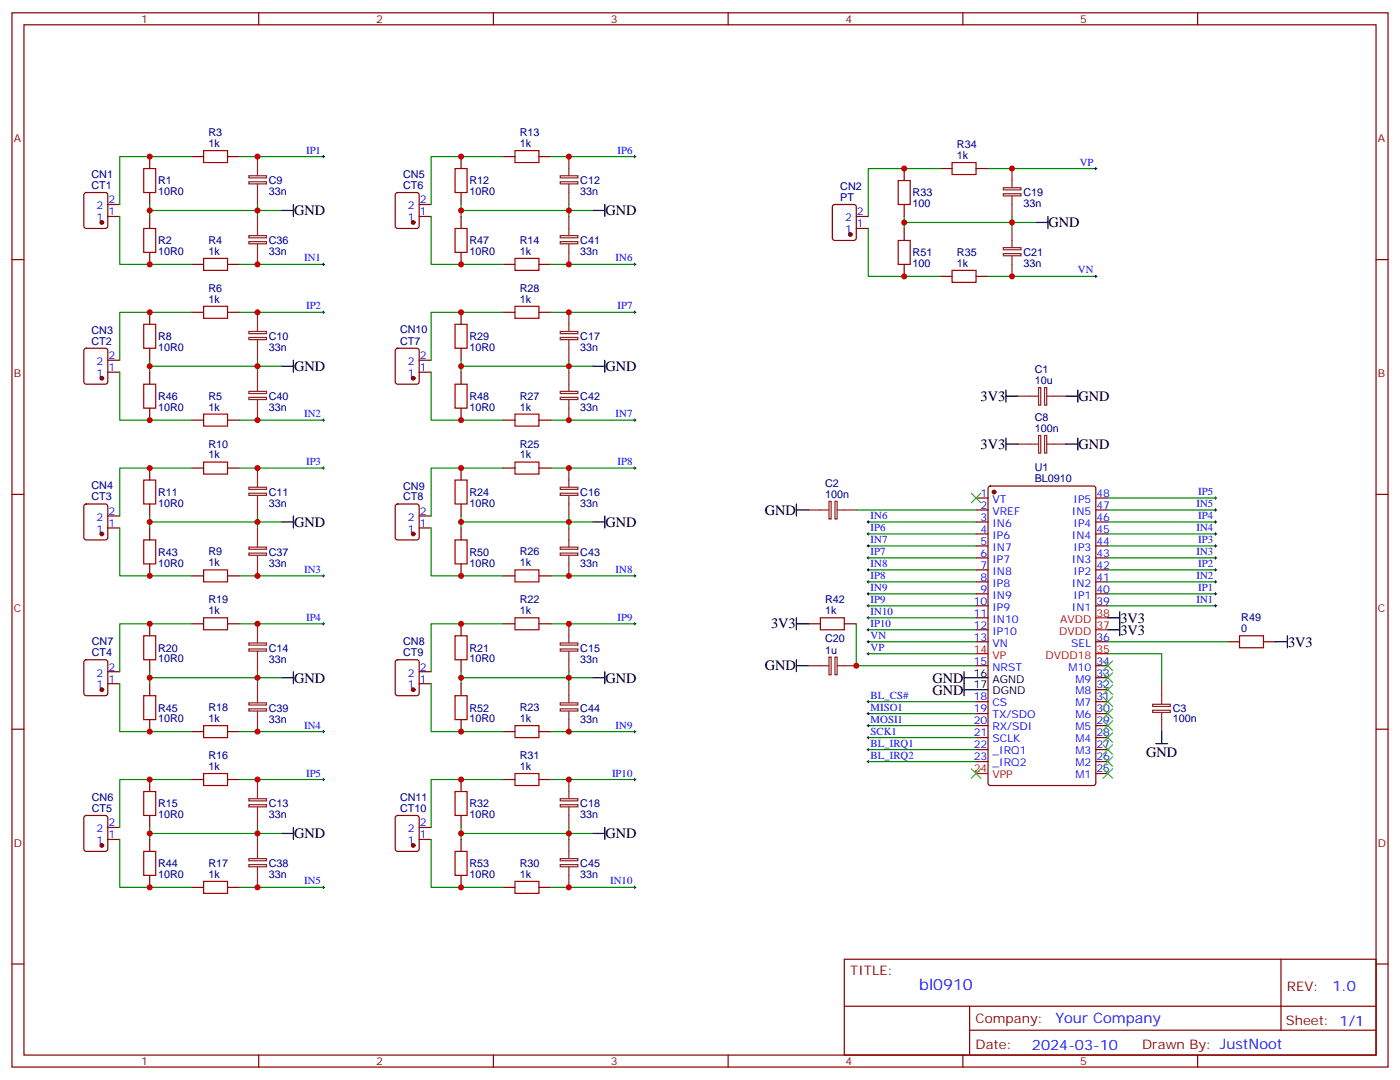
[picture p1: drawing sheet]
<svg xmlns="http://www.w3.org/2000/svg" width="412mm" height="318mm" viewBox="0 0 412 318" stroke-linecap="round" stroke-linejoin="round" font-family="sans-serif">
<g fill="none" stroke="#870000" stroke-width=".35">
<path d="M3.5 3.8h405.4v310.4h-405.4zM7.1 7.3h398.2v303.4h-398.2zM76.2 3.8v3.5M145.3 3.8v3.5M214.5 3.8v3.5M283.6 3.8v3.5M352.8 3.8v3.5M24.9 56.9l.5-.2h5.6l.7 .4v9.5l-.4 .6-5.9 .1-.7-.5v-9.4zM44.1 46.1v3.5M44.1 56.7v3.5M56.4 46.1h3.6M67 46.1h3.6"/>
<path d="M116.7 56.9l.4-.2h5.7l.6 .4 .1 9.5-.5 .6-5.9 .1-.6-.5-.1-9.4zM135.8 46.1v3.5M135.8 56.7v3.5M148.2 46.1h3.5M158.7 46.1h3.6M266.3 49.6v3.6M276.9 49.6h3.6M287.5 49.6h3.5M3.5 76.4h3.6M31.7 63.7h3.6M31.7 60.2h3.6M44.1 63.7v3.6"/>
<path d="M44.1 74.3v3.6M56.4 77.9h3.6M67 77.9h3.6M123.5 63.7h3.5M123.5 60.2h3.5M135.8 63.7v3.6M135.8 74.3v3.6M148.2 77.9h3.5M158.7 77.9h3.6M245.4 60.4l.5-.2h5.6l.7 .5v9.4l-.4 .6-5.9 .1-.7-.5v-9.4zM252.2 63.7h3.6M252.2 67.3h3.6"/>
<path d="M266.3 60.2v3.5M266.3 67.3v3.5M266.3 77.9v3.5M405.3 76.4h3.6M44.1 92v3.5M56.4 92h3.6M67 92h3.6M135.8 92v3.5M148.2 92h3.5M158.7 92h3.6M276.9 81.4h3.6M287.5 81.4h3.5"/>
<path d="M24.9 102.8l.5-.2h5.6l.7 .4v9.4l-.4 .7h-5.9l-.7-.4v-9.4zM31.7 109.6h3.6M31.7 106.1h3.6M44.1 102.6v3.5M44.1 109.6v3.5M116.7 102.8l.4-.2h5.7l.6 .4 .1 9.4-.5 .7h-5.9l-.6-.4-.1-9.4zM123.5 109.6h3.5M123.5 106.1h3.5M135.8 102.6v3.5M135.8 109.6v3.5M44.1 120.2v3.5M44.1 137.8v3.6"/>
<path d="M56.4 123.7h3.6M56.4 137.8h3.6M67 123.7h3.6M67 137.8h3.6M135.8 120.2v3.5M135.8 137.8v3.6M148.2 123.7h3.5M148.2 137.8h3.5M158.7 123.7h3.6M158.7 137.8h3.6M3.5 145.6h3.6M24.9 148.6l.5-.2h5.6l.7 .4v9.5l-.4 .6-5.9 .1-.7-.5v-9.4z"/>
<path d="M31.7 155.5h3.6M31.7 151.9h3.6M44.1 148.4v3.5M44.1 155.5v3.5M116.7 148.6l.4-.2h5.7l.6 .4 .1 9.5-.5 .6-5.9 .1-.6-.5-.1-9.4zM123.5 155.5h3.5M123.5 151.9h3.5M135.8 148.4v3.5M135.8 155.5v3.5M287.5 146.6h3.5M287.5 150.2h3.5M287.5 153.7h3.5"/>
<path d="M287.5 157.2h3.5M291.3 143.3l.4-.2h30.4l.6 .5 .1 87-.5 .7h-30.6l-.6-.4-.1-87.1zM322.8 146.6h3.5M322.8 150.2h3.5M322.8 153.7h3.5M322.8 157.2h3.5M405.3 145.6h3.6M44.1 166.1v3.5M56.4 169.6h3.6M67 169.6h3.6M135.8 166.1v3.5M148.2 169.6h3.5"/>
<path d="M158.7 169.6h3.6M287.5 160.8h3.5M287.5 164.3h3.5M287.5 167.8h3.5M287.5 171.3h3.5M287.5 174.9h3.5M287.5 178.4h3.5M322.8 160.8h3.5M322.8 164.3h3.5M322.8 167.8h3.5M322.8 171.3h3.5M322.8 174.9h3.5"/>
<path d="M322.8 178.4h3.5M24.9 194.5l.5-.2h5.6l.7 .4v9.5l-.4 .6-5.9 .1-.7-.5v-9.4zM31.7 197.8h3.6M44.1 183.7v3.5M44.1 194.3v3.5M56.4 183.7h3.6M67 183.7h3.6M116.7 194.5l.4-.2h5.7l.6 .4 .1 9.5-.5 .6-5.9 .1-.6-.5-.1-9.4zM123.5 197.8h3.5M135.8 183.7v3.5M135.8 194.3v3.5M148.2 183.7h3.5"/>
<path d="M158.7 183.7h3.6M238.1 183.7h3.6M248.7 183.7h3.5M287.5 181.9h3.5M287.5 185.5h3.5M287.5 189h3.5M287.5 196h3.5M322.8 189h3.5M322.8 196h3.5M322.8 199.6h3.5M361.6 189h3.5M372.2 189h3.5"/>
<path d="M3.5 214.7h3.6M31.7 201.3h3.6M44.1 201.3v3.6M44.1 211.9v3.5M56.4 215.4h3.6M67 215.4h3.6M123.5 201.3h3.5M135.8 201.3v3.6M135.8 211.9v3.5M148.2 215.4h3.5M158.7 215.4h3.6M287.5 206.6h3.5"/>
<path d="M287.5 210.1h3.5M287.5 213.7h3.5M287.5 217.2h3.5M322.8 206.6h3.5M322.8 210.1h3.5M322.8 213.7h3.5M322.8 217.2h3.5M322.8 203.1h3.5M405.3 214.7h3.6M44.1 229.6v3.5M56.4 229.6h3.6M67 229.6h3.6"/>
<path d="M135.8 229.6v3.5M148.2 229.6h3.5M158.7 229.6h3.6M287.5 220.7h3.5M287.5 224.3h3.5M322.8 220.7h3.5M322.8 224.3h3.5M322.8 227.8h3.5M24.9 240.3l.5-.2h5.6l.7 .5v9.4l-.4 .7h-5.9l-.7-.4v-9.5zM31.7 247.2h3.6M31.7 243.7h3.6M44.1 240.1v3.6"/>
<path d="M44.1 247.2v3.5M44.1 257.8v3.5M116.7 240.3l.4-.2h5.7l.6 .5 .1 9.4-.5 .7h-5.9l-.6-.4-.1-9.5zM123.5 247.2h3.5M123.5 243.7h3.5M135.8 240.1v3.6M135.8 247.2v3.5M135.8 257.8v3.5M56.4 261.3h3.6M67 261.3h3.6M148.2 261.3h3.5M158.7 261.3h3.6"/>
<path d="M3.5 283.9h3.6M248.7 282.5h156.6v28.2h-156.6zM248.7 296.3h156.5M285.6 296.3v14.1M377.3 282.5v20.9M405.3 283.9h3.6M76.2 310.7v3.5M145.3 310.7v3.5M214.5 310.7v3.5M283.6 310.7v3.5M285.6 303.4h119.6M352.8 310.7v3.5"/>
</g>
<g fill="#870000" stroke="#870000" stroke-width=".35">
<circle cx="292.8" cy="144.9" r=".53"/>
<circle cx="30" cy="65.5" r=".53"/>
<circle cx="30" cy="111.4" r=".53"/>
<circle cx="30" cy="157.2" r=".53"/>
<circle cx="121.7" cy="65.5" r=".53"/>
<circle cx="30" cy="249" r=".53"/>
<circle cx="30" cy="203.1" r=".53"/>
<circle cx="121.7" cy="203.1" r=".53"/>
<circle cx="121.7" cy="157.2" r=".53"/>
<circle cx="121.7" cy="111.4" r=".53"/>
<circle cx="121.7" cy="249" r=".53"/>
<circle cx="250.5" cy="69" r=".53"/>
</g>
<path d="M287.5 192.5h3.5M322.8 192.5h3.5M322.8 185.5h3.5M322.8 181.9h3.5M287.5 227.8h3.5" fill="none" stroke="#f00" stroke-width=".35"/>
<g fill="none" stroke="#000" stroke-width=".35">
<path d="M82.9 62h3.5M86.4 60.2v3.5M174.6 62h3.6M178.2 60.2v3.5M305.2 65.5h3.5M308.7 63.7v3.6M82.9 107.8h3.5M86.4 106.1v3.5M174.6 107.8h3.6M178.2 106.1v3.5M296.3 114.9v3.5M296.3 116.7h3.6"/>
<path d="M314 116.7h3.5M317.5 114.9v3.5M296.3 130.8h3.6M296.3 129v3.5M314 130.8h3.5M317.5 129v3.5M82.9 153.7h3.5M86.4 151.9v3.6M174.6 153.7h3.6M178.2 151.9v3.6M234.6 150.2h3.5M234.6 148.4v3.5"/>
<path d="M82.9 199.6h3.5M86.4 197.8v3.5M174.6 199.6h3.6M178.2 197.8v3.5M234.6 181.9v3.6M234.6 194.3v3.5M234.6 183.7h3.5M234.6 196h3.5M284 199.6h7M284 197.8v7.1M326.3 185.5h3.5M326.3 181.9h3.5"/>
<path d="M329.8 180.2v7M375.7 189h3.5M379.2 187.2v3.5M284 203.1h7M340.4 219h3.6M342.2 215.4v3.6M82.9 245.4h3.5M86.4 243.7v3.5M174.6 245.4h3.6M178.2 243.7v3.5"/>
</g>
<g fill="none" stroke="#8c2424" stroke-width=".35">
<path d="M73.3 53.5h5.2v.7h-5.2zM73.3 51.8h5.2v.6h-5.2zM75.8 46.1v5.7M75.8 54.2v6M165 53.5h5.2v.7h-5.2zM165 51.8h5.2v.6h-5.2zM167.6 46.1v5.7M167.6 54.2v6M295.6 57h5.1v.7h-5.1zM295.6 55.3h5.1v.6h-5.1zM298.1 49.6v5.7M298.1 57.7v6"/>
<path d="M73.3 71.2h5.2v.6h-5.2zM73.3 69.4h5.2v.6h-5.2zM75.8 63.7v5.7M75.8 71.9v6M165 71.2h5.2v.6h-5.2zM165 69.4h5.2v.6h-5.2zM167.6 63.7v5.7M167.6 71.9v6M295.6 74.7h5.1v.6h-5.1zM295.6 72.9h5.1v.7h-5.1zM298.1 67.3v5.6M298.1 75.4v6"/>
<path d="M73.3 99.4h5.2v.6h-5.2zM73.3 97.6h5.2v.6h-5.2zM75.8 92v5.6M165 99.4h5.2v.6h-5.2zM165 97.6h5.2v.6h-5.2zM167.6 92v5.6M73.3 117h5.2v.7h-5.2zM73.3 115.3h5.2v.6h-5.2zM75.8 100.1v6M75.8 109.6v5.7M75.8 117.7v6M165 117h5.2v.7h-5.2z"/>
<path d="M165 115.3h5.2v.6h-5.2zM167.6 100.1v6M167.6 109.6v5.7M167.6 117.7v6M299.9 116.7h6M305.9 114.1h.7v5.2h-.7zM307.7 114.1h.6v5.2h-.6zM308.3 116.7h5.7M75.8 137.8v5.7M167.6 137.8v5.7M299.9 130.8h6M305.9 128.2h.7v5.2h-.7z"/>
<path d="M307.7 128.2h.6v5.2h-.6zM308.3 130.8h5.7M73.3 145.2h5.2v.7h-5.2zM73.3 143.5h5.2v.6h-5.2zM75.8 145.9v6M75.8 155.5v5.6M165 145.2h5.2v.7h-5.2zM165 143.5h5.2v.6h-5.2zM167.6 145.9v6M167.6 155.5v5.6M238.1 150.2h6M244.2 147.6h.6v5.2h-.6z"/>
<path d="M246 147.6h.6v5.2h-.6zM246.6 150.2h5.6M73.3 162.9h5.2v.6h-5.2zM73.3 161.1h5.2v.6h-5.2zM75.8 163.6v6M165 162.9h5.2v.6h-5.2zM165 161.1h5.2v.6h-5.2zM167.6 163.6v6M73.3 191.1h5.2v.6h-5.2zM73.3 189.3h5.2v.7h-5.2zM75.8 183.7v5.6M75.8 191.8v6"/>
<path d="M165 191.1h5.2v.6h-5.2zM165 189.3h5.2v.7h-5.2zM167.6 183.7v5.6M167.6 191.8v6M238.1 196h6M244.2 193.5h.6v5.2h-.6zM246 193.5h.6v5.2h-.6zM246.6 196h5.6M73.3 208.7h5.2v.7h-5.2zM73.3 207h5.2v.6h-5.2zM75.8 201.3v5.7M75.8 209.4v6"/>
<path d="M165 208.7h5.2v.7h-5.2zM165 207h5.2v.6h-5.2zM167.6 201.3v5.7M167.6 209.4v6M339.5 207.4h5.2v.6h-5.2zM339.5 209.2h5.2v.6h-5.2zM342.2 201.3v6M342.2 209.8v5.6M73.3 237h5.2v.6h-5.2zM73.3 235.2h5.2v.6h-5.2zM75.8 229.6v5.6M75.8 237.7v6"/>
<path d="M165 237h5.2v.6h-5.2zM165 235.2h5.2v.6h-5.2zM167.6 229.6v5.6M167.6 237.7v6M73.3 254.6h5.2v.6h-5.2zM73.3 252.8h5.2v.7h-5.2zM75.8 247.2v5.6M75.8 255.3v6M165 254.6h5.2v.6h-5.2zM165 252.8h5.2v.7h-5.2zM167.6 247.2v5.6M167.6 255.3v6"/>
</g>
<g fill="none" stroke="#008700" stroke-width=".35">
<path d="M56.4 46.1h-21.1v14.1M70.6 46.1h24.6M148.2 46.1h-21.2v14.1M162.3 46.1h24.7M276.9 49.6h-21.1v14.1M291 49.6h31.8M35.3 63.7v14.2h21.1M44.1 60.2v3.5M44.1 62h38.8M70.6 77.9h24.6M75.8 60.2v3.5M127 63.7v14.2h21.2"/>
<path d="M135.8 62h38.8M135.8 60.2v3.5M162.3 77.9h24.7M167.6 60.2v3.5M255.8 67.3v14.1h21.1M266.3 63.7v3.6M266.3 65.5h38.9M298.1 63.7v3.6M56.4 92h-21.1v14.1M70.6 92h24.6M148.2 92h-21.2v14.1M162.3 92h24.7"/>
<path d="M291 81.4h31.8M35.3 109.6v14.1h21.1M44.1 106.1v3.5M44.1 107.8h38.8M75.8 106.1v3.5M127 109.6v14.1h21.2M135.8 107.8h38.8M135.8 106.1v3.5M167.6 106.1v3.5M56.4 137.8h-21.1v14.1M70.6 123.7h24.6M70.6 137.8h24.6"/>
<path d="M148.2 137.8h-21.2v14.1M162.3 123.7h24.7M162.3 137.8h24.7M35.3 155.5v14.1h21.1M44.1 153.7h38.8M44.1 151.9v3.6M75.8 151.9v3.6M127 155.5v14.1h21.2M135.8 153.7h38.8M135.8 151.9v3.6M167.6 151.9v3.6M252.2 150.2h35.3"/>
<path d="M255.8 153.7h31.7M255.8 157.2h31.7M326.3 150.2h31.8M326.3 153.7h31.8M326.3 157.2h31.8M326.3 146.6h31.8M70.6 169.6h24.6M162.3 169.6h24.7M255.8 174.9h31.7M255.8 178.4h31.7M255.8 167.8h31.7M255.8 171.3h31.7"/>
<path d="M255.8 160.8h31.7M255.8 164.3h31.7M326.3 174.9h31.8M326.3 178.4h31.8M326.3 167.8h31.8M326.3 171.3h31.8M326.3 160.8h31.8M326.3 164.3h31.8M44.1 197.8v3.5M44.1 199.6h38.8M56.4 183.7h-21.1v14.1M70.6 183.7h24.6"/>
<path d="M75.8 197.8v3.5M135.8 199.6h38.8M135.8 197.8v3.5M148.2 183.7h-21.2v14.1M162.3 183.7h24.7M167.6 197.8v3.5M252.2 183.7v12.3h35.3M255.8 189h31.7M255.8 192.5h31.7M255.8 185.5h31.7M255.8 181.9h31.7M326.3 192.5h15.9v8.8"/>
<path d="M326.3 189h35.3M35.3 201.3v14.1h21.1M70.6 215.4h24.6M127 201.3v14.1h21.2M162.3 215.4h24.7M255.8 210.1h31.7M255.8 213.7h31.7M255.8 206.6h31.7M255.8 217.2h31.7M56.4 229.6h-21.1v14.1M70.6 229.6h24.6M148.2 229.6h-21.2v14.1"/>
<path d="M162.3 229.6h24.7M255.8 224.3h31.7M255.8 220.7h31.7M35.3 247.2v14.1h21.1M44.1 243.7v3.5M44.1 245.4h38.8M75.8 243.7v3.5M127 247.2v14.1h21.2M135.8 245.4h38.8M135.8 243.7v3.5M167.6 243.7v3.5M70.6 261.3h24.6"/>
<path d="M162.3 261.3h24.7"/>
</g>
<g fill="none" stroke="#3c3" stroke-width=".35">
<path d="M286.1 145.2l2.8 2.9M288.9 145.2l-2.8 2.9M324.9 198.2l2.8 2.8M324.9 194.6l2.8 2.8M327.7 198.2l-2.8 2.8M327.7 194.6l-2.8 2.8M324.9 219.3l2.8 2.8M324.9 215.8l2.8 2.8M324.9 212.3l2.8 2.8M324.9 208.7l2.8 2.9M324.9 205.2l2.8 2.8M324.9 201.7l2.8 2.8"/>
<path d="M327.7 219.3l-2.8 2.8M327.7 215.8l-2.8 2.8M327.7 212.3l-2.8 2.8M327.7 208.7l-2.8 2.9M327.7 205.2l-2.8 2.8M327.7 201.7l-2.8 2.8M286.1 226.4l2.8 2.8M288.9 226.4l-2.8 2.8M324.9 226.4l2.8 2.8M324.9 222.8l2.8 2.9M327.7 226.4l-2.8 2.8M327.7 222.8l-2.8 2.9"/>
</g>
<g fill="none" stroke="#000" stroke-width=".29">
<path d="M94.9 46.1h.7M95.2 45.8v.7M186.6 46.1h.7M187 45.8v.7M322.4 49.6h.7M322.8 49.3v.7M94.9 77.9h.7M95.2 77.5v.7M186.6 77.9h.7M187 77.5v.7M94.9 92h.7M95.2 91.6v.7"/>
<path d="M186.6 92h.7M187 91.6v.7M322.4 81.4h.7M322.8 81v.7M94.9 123.7h.7M94.9 137.8h.7M95.2 123.4v.7M95.2 137.5v.7M186.6 123.7h.7M186.6 137.8h.7M187 123.4v.7M187 137.5v.7"/>
<path d="M255.4 153.7h.7M255.4 157.2h.7M255.8 153.4v.7M255.8 156.9v.7M357.7 153.7h.7M357.7 157.2h.7M357.7 150.2h.7M357.7 146.6h.7M358.1 146.3v.7M358.1 149.8v.7M358.1 153.4v.7M358.1 156.9v.7"/>
<path d="M94.9 169.6h.7M95.2 169.2v.7M186.6 169.6h.7M187 169.2v.7M255.4 174.9h.7M255.4 178.4h.7M255.4 167.8h.7M255.4 171.3h.7M255.4 160.8h.7M255.4 164.3h.7M255.8 160.4v.7M255.8 163.9v.7"/>
<path d="M255.8 167.5v.7M255.8 171v.7M255.8 174.5v.7M255.8 178v.8M357.7 174.9h.7M357.7 178.4h.7M357.7 167.8h.7M357.7 171.3h.7M357.7 160.8h.7M357.7 164.3h.7M358.1 160.4v.7M358.1 163.9v.7"/>
<path d="M358.1 167.5v.7M358.1 171v.7M358.1 174.5v.7M358.1 178v.8M94.9 183.7h.7M95.2 183.3v.7M186.6 183.7h.7M187 183.3v.7M255.4 189h.7M255.4 192.5h.7M255.4 185.5h.7M255.4 181.9h.7"/>
<path d="M255.8 181.6v.7M255.8 185.1v.7M255.8 188.6v.7M255.8 192.2v.7M94.9 215.4h.7M95.2 215.1v.7M186.6 215.4h.7M187 215.1v.7M255.4 210.1h.7M255.4 213.7h.7M255.4 206.6h.7M255.4 217.2h.7"/>
<path d="M255.8 206.3v.7M255.8 209.8v.7M255.8 213.3v.7M255.8 216.9v.7M94.9 229.6h.7M95.2 229.2v.7M186.6 229.6h.7M187 229.2v.7M255.4 224.3h.7M255.4 220.7h.7M255.8 220.4v.7M255.8 223.9v.7"/>
<path d="M94.9 261.3h.7M95.2 260.9v.8M186.6 261.3h.7M187 260.9v.8"/>
</g>
<g fill="none" stroke="#a10000" stroke-width=".35">
<path d="M42.3 49.6h3.6v7.1h-3.6zM60 44.3h7v3.6h-7zM134.1 49.6h3.5v7.1h-3.5zM151.7 44.3h7v3.6h-7zM264.6 53.2h3.5v7h-3.5zM280.5 47.9h7v3.5h-7zM42.3 67.3h3.6v7h-3.6zM60 76.1h7v3.5h-7zM134.1 67.3h3.5v7h-3.5zM151.7 76.1h7v3.5h-7zM264.6 70.8h3.5v7.1h-3.5zM280.5 79.6h7v3.5h-7z"/>
<path d="M42.3 95.5h3.6v7.1h-3.6zM60 90.2h7v3.5h-7zM134.1 95.5h3.5v7.1h-3.5zM151.7 90.2h7v3.5h-7zM42.3 113.1h3.6v7.1h-3.6zM134.1 113.1h3.5v7.1h-3.5zM60 122h7v3.5h-7zM60 136.1h7v3.5h-7zM151.7 136.1h7v3.5h-7zM151.7 122h7v3.5h-7zM42.3 141.4h3.6v7h-3.6zM42.3 159h3.6v7.1h-3.6z"/>
<path d="M134.1 141.4h3.5v7h-3.5zM134.1 159h3.5v7.1h-3.5zM60 167.8h7v3.5h-7zM151.7 167.8h7v3.5h-7zM42.3 187.2h3.6v7.1h-3.6zM60 181.9h7v3.6h-7zM134.1 187.2h3.5v7.1h-3.5zM151.7 181.9h7v3.6h-7zM241.7 181.9h7v3.6h-7zM365.1 187.2h7.1v3.5h-7.1zM42.3 204.9h3.6v7h-3.6zM60 213.7h7v3.5h-7z"/>
<path d="M134.1 204.9h3.5v7h-3.5zM151.7 213.7h7v3.5h-7zM42.3 233.1h3.6v7h-3.6zM60 227.8h7v3.5h-7zM134.1 233.1h3.5v7h-3.5zM151.7 227.8h7v3.5h-7zM42.3 250.7h3.6v7.1h-3.6zM60 259.5h7v3.6h-7zM134.1 250.7h3.5v7.1h-3.5zM151.7 259.5h7v3.6h-7z"/>
</g>
<g fill="#c00">
<circle cx="252.2" cy="196" r=".88"/>
<circle cx="44.1" cy="77.9" r=".88"/>
<circle cx="44.1" cy="46.1" r=".88"/>
<circle cx="75.8" cy="46.1" r=".88"/>
<circle cx="75.8" cy="77.9" r=".88"/>
<circle cx="44.1" cy="62" r=".88"/>
<circle cx="75.8" cy="62" r=".88"/>
<circle cx="44.1" cy="107.8" r=".88"/>
<circle cx="75.8" cy="107.8" r=".88"/>
<circle cx="44.1" cy="92" r=".88"/>
<circle cx="44.1" cy="137.8" r=".88"/>
<circle cx="44.1" cy="183.7" r=".88"/>
<circle cx="44.1" cy="229.6" r=".88"/>
<circle cx="75.8" cy="92" r=".88"/>
<circle cx="75.8" cy="137.8" r=".88"/>
<circle cx="75.8" cy="183.7" r=".88"/>
<circle cx="75.8" cy="229.6" r=".88"/>
<circle cx="75.8" cy="153.7" r=".88"/>
<circle cx="44.1" cy="153.7" r=".88"/>
<circle cx="75.8" cy="169.6" r=".88"/>
<circle cx="44.1" cy="169.6" r=".88"/>
<circle cx="75.8" cy="245.4" r=".88"/>
<circle cx="44.1" cy="245.4" r=".88"/>
<circle cx="75.8" cy="261.3" r=".88"/>
<circle cx="44.1" cy="261.3" r=".88"/>
<circle cx="75.8" cy="199.6" r=".88"/>
<circle cx="44.1" cy="199.6" r=".88"/>
<circle cx="75.8" cy="215.4" r=".88"/>
<circle cx="44.1" cy="215.4" r=".88"/>
<circle cx="44.1" cy="123.7" r=".88"/>
<circle cx="75.8" cy="123.7" r=".88"/>
<circle cx="135.8" cy="46.1" r=".88"/>
<circle cx="167.6" cy="46.1" r=".88"/>
<circle cx="167.6" cy="92" r=".88"/>
<circle cx="167.6" cy="137.8" r=".88"/>
<circle cx="167.6" cy="183.7" r=".88"/>
<circle cx="167.6" cy="229.6" r=".88"/>
<circle cx="167.6" cy="62" r=".88"/>
<circle cx="135.8" cy="62" r=".88"/>
<circle cx="167.6" cy="77.9" r=".88"/>
<circle cx="135.8" cy="77.9" r=".88"/>
<circle cx="135.8" cy="229.6" r=".88"/>
<circle cx="135.8" cy="183.7" r=".88"/>
<circle cx="135.8" cy="137.8" r=".88"/>
<circle cx="167.6" cy="107.8" r=".88"/>
<circle cx="135.8" cy="107.8" r=".88"/>
<circle cx="167.6" cy="123.7" r=".88"/>
<circle cx="135.8" cy="123.7" r=".88"/>
<circle cx="135.8" cy="92" r=".88"/>
<circle cx="167.6" cy="153.7" r=".88"/>
<circle cx="135.8" cy="153.7" r=".88"/>
<circle cx="167.6" cy="169.6" r=".88"/>
<circle cx="135.8" cy="169.6" r=".88"/>
<circle cx="167.6" cy="199.6" r=".88"/>
<circle cx="135.8" cy="199.6" r=".88"/>
<circle cx="167.6" cy="215.4" r=".88"/>
<circle cx="135.8" cy="215.4" r=".88"/>
<circle cx="167.6" cy="245.4" r=".88"/>
<circle cx="135.8" cy="245.4" r=".88"/>
<circle cx="167.6" cy="261.3" r=".88"/>
<circle cx="135.8" cy="261.3" r=".88"/>
<circle cx="266.3" cy="65.5" r=".88"/>
<circle cx="298.1" cy="65.5" r=".88"/>
<circle cx="298.1" cy="49.6" r=".88"/>
<circle cx="298.1" cy="81.4" r=".88"/>
<circle cx="266.3" cy="81.4" r=".88"/>
<circle cx="266.3" cy="49.6" r=".88"/>
</g>
<text font-size="4.6" fill="#00f" x="270.8" y="291.5">bl0910</text>
<g font-size="4.2">
<text x="86.6" y="63.4">GND</text>
<text x="178.3" y="63.4">GND</text>
<text x="308.9" y="67">GND</text>
<text x="86.6" y="109.3">GND</text>
<text x="178.3" y="109.3">GND</text>
<text x="288.9" y="118">3V3</text>
<text x="317.7" y="118.1">GND</text>
<text x="288.9" y="132.1">3V3</text>
<text x="317.7" y="132.2">GND</text>
<text x="86.6" y="155.1">GND</text>
<text x="178.3" y="155.1">GND</text>
<text x="225.2" y="151.6">GND</text>
<text x="227.1" y="185.1">3V3</text>
<text x="330" y="183.4">3V3</text>
<text x="330" y="186.9">3V3</text>
<text x="379.4" y="190.4">3V3</text>
<text x="225.2" y="197.4">GND</text>
<text x="86.6" y="201">GND</text>
<text x="178.3" y="201">GND</text>
<text x="274.6" y="201">GND</text>
<text x="274.6" y="204.5">GND</text>
<text x="337.6" y="223">GND</text>
<text x="86.6" y="246.9">GND</text>
<text x="178.3" y="246.9">GND</text>
</g>
<g font-size="4.2" fill="#00f">
<text x="392.5" y="291.7">1.0</text>
<text x="310.9" y="301.3">Your Company</text>
<text x="304" y="309.1">2024-03-10</text>
</g>
<g font-size="3.9" fill="#800">
<text x="250.5" y="287.1">TITLE:</text>
<text x="379.1" y="291.7">REV:</text>
<text x="287.4" y="301.3">Company:</text>
<text x="378.7" y="301.9">Sheet: 1/1</text>
<text x="287.4" y="308.9">Date:</text>
<text x="336.4" y="309">Drawn By: JustNoot</text>
</g>
<g font-size="3.2" fill="#800">
<text x="41.6" y="6.8">1</text>
<text x="110.8" y="6.8">2</text>
<text x="179.9" y="6.8">3</text>
<text x="249.1" y="6.8">4</text>
<text x="318.2" y="6.8">5</text>
<text x="4.1" y="41.9">A</text>
<text x="405.9" y="41.9">A</text>
<text x="4.1" y="111">B</text>
<text x="405.9" y="111">B</text>
<text x="4.1" y="180.2">C</text>
<text x="405.9" y="180.2">C</text>
<text x="4.1" y="249.3">D</text>
<text x="405.9" y="249.3">D</text>
<text x="41.6" y="313.7">1</text>
<text x="110.8" y="313.7">2</text>
<text x="179.9" y="313.7">3</text>
<text x="249.1" y="313.7">4</text>
<text x="318.2" y="313.7">5</text>
</g>
<g font-size="3.2" fill="#000080">
<text x="61.4" y="40.1">R3</text>
<text x="153.1" y="40.1">R13</text>
<text x="61.4" y="43.3">1k</text>
<text x="153.1" y="43.3">1k</text>
<text x="281.9" y="46.8">1k</text>
<text x="281.9" y="43.6">R34</text>
<text x="27" y="52.4">CN1</text>
<text x="118.8" y="52.3">CN5</text>
<text x="27" y="55.6">CT1</text>
<text x="46.6" y="57.5">10R0</text>
<text x="46.6" y="54.3">R1</text>
<text x="79.2" y="57.5">33n</text>
<text x="79.2" y="54.3">C9</text>
<text x="118.8" y="55.6">CT6</text>
<text x="138.3" y="57.5">10R0</text>
<text x="138.3" y="54.3">R12</text>
<text x="170.9" y="57.5">33n</text>
<text x="170.9" y="54.3">C12</text>
<text x="247.5" y="59.2">PT</text>
<text x="247.5" y="55.9">CN2</text>
<text x="268.8" y="57.8">R33</text>
<text x="301.4" y="57.9">C19</text>
<text x="268.8" y="61">100</text>
<text x="301.4" y="61.1">33n</text>
<text x="46.6" y="71.9">R2</text>
<text x="61.4" y="71.8">R4</text>
<text x="79.2" y="72">C36</text>
<text x="138.3" y="71.9">R47</text>
<text x="153.1" y="71.8">R14</text>
<text x="170.9" y="72">C41</text>
<text x="46.6" y="75.1">10R0</text>
<text x="61.4" y="75">1k</text>
<text x="79.2" y="75.2">33n</text>
<text x="138.3" y="75.1">10R0</text>
<text x="153.1" y="75">1k</text>
<text x="170.9" y="75.2">33n</text>
<text x="268.8" y="75.5">R51</text>
<text x="281.9" y="75.4">R35</text>
<text x="301.4" y="75.5">C21</text>
<text x="268.8" y="78.7">100</text>
<text x="281.9" y="78.6">1k</text>
<text x="301.4" y="78.7">33n</text>
<text x="61.4" y="89.1">1k</text>
<text x="61.4" y="86">R6</text>
<text x="153.1" y="89.1">1k</text>
<text x="153.1" y="86">R28</text>
<text x="27" y="101.5">CT2</text>
<text x="27" y="98.2">CN3</text>
<text x="46.6" y="100.2">R8</text>
<text x="79.2" y="100.2">C10</text>
<text x="117.8" y="101.5">CT7</text>
<text x="117.8" y="98.2">CN10</text>
<text x="138.3" y="100.2">R29</text>
<text x="170.9" y="100.2">C17</text>
<text x="46.6" y="103.4">10R0</text>
<text x="79.2" y="103.4">33n</text>
<text x="138.3" y="103.4">10R0</text>
<text x="170.9" y="103.4">33n</text>
<text x="304.8" y="113.1">10u</text>
<text x="304.8" y="109.8">C1</text>
<text x="46.6" y="117.8">R46</text>
<text x="61.4" y="117.7">R5</text>
<text x="79.2" y="117.8">C40</text>
<text x="138.3" y="117.8">R48</text>
<text x="153.1" y="117.7">R27</text>
<text x="170.9" y="117.8">C42</text>
<text x="46.6" y="121">10R0</text>
<text x="61.4" y="120.9">1k</text>
<text x="79.2" y="121">33n</text>
<text x="138.3" y="121">10R0</text>
<text x="153.1" y="120.9">1k</text>
<text x="170.9" y="121">33n</text>
<text x="304.8" y="123.9">C8</text>
<text x="61.4" y="131.8">R10</text>
<text x="153.1" y="131.8">R25</text>
<text x="304.8" y="127.2">100n</text>
<text x="61.4" y="135">1k</text>
<text x="153.1" y="135">1k</text>
<text x="243.1" y="143.3">C2</text>
<text x="304.8" y="142">BL0910</text>
<text x="304.8" y="138.7">U1</text>
<text x="27" y="147.4">CT3</text>
<text x="27" y="144.1">CN4</text>
<text x="46.6" y="149.2">10R0</text>
<text x="46.6" y="146">R11</text>
<text x="79.2" y="149.3">33n</text>
<text x="79.2" y="146">C11</text>
<text x="118.8" y="147.4">CT8</text>
<text x="118.8" y="144.2">CN9</text>
<text x="138.3" y="149.2">10R0</text>
<text x="138.3" y="146">R24</text>
<text x="170.9" y="149.3">33n</text>
<text x="170.9" y="146">C16</text>
<text x="243.1" y="146.6">100n</text>
<text x="46.6" y="166.9">10R0</text>
<text x="46.6" y="163.7">R43</text>
<text x="61.4" y="166.8">1k</text>
<text x="61.4" y="163.6">R9</text>
<text x="79.2" y="166.9">33n</text>
<text x="79.2" y="163.7">C37</text>
<text x="138.3" y="166.9">10R0</text>
<text x="138.3" y="163.7">R50</text>
<text x="153.1" y="166.8">1k</text>
<text x="153.1" y="163.6">R26</text>
<text x="170.9" y="166.9">33n</text>
<text x="170.9" y="163.7">C43</text>
<text x="61.4" y="177.7">R19</text>
<text x="153.1" y="177.7">R22</text>
<text x="243.1" y="177.7">R42</text>
<text x="61.4" y="180.9">1k</text>
<text x="153.1" y="180.9">1k</text>
<text x="243.1" y="180.9">1k</text>
<text x="365.6" y="183">R49</text>
<text x="27" y="189.9">CN7</text>
<text x="46.6" y="191.9">R20</text>
<text x="79.2" y="191.9">C14</text>
<text x="118.8" y="190">CN8</text>
<text x="138.3" y="191.9">R21</text>
<text x="170.9" y="191.9">C15</text>
<text x="243.1" y="189.2">C20</text>
<text x="365.6" y="186.2">0</text>
<text x="27" y="193.2">CT4</text>
<text x="46.6" y="195.1">10R0</text>
<text x="79.2" y="195.1">33n</text>
<text x="118.8" y="193.2">CT9</text>
<text x="138.3" y="195.1">10R0</text>
<text x="170.9" y="195.1">33n</text>
<text x="243.1" y="192.4">1u</text>
<text x="46.6" y="209.5">R45</text>
<text x="61.4" y="209.4">R18</text>
<text x="79.2" y="209.5">C39</text>
<text x="138.3" y="209.5">R52</text>
<text x="153.1" y="209.4">R23</text>
<text x="170.9" y="209.5">C44</text>
<text x="345.4" y="209.5">C3</text>
<text x="46.6" y="212.7">10R0</text>
<text x="61.4" y="212.6">1k</text>
<text x="79.2" y="212.8">33n</text>
<text x="138.3" y="212.7">10R0</text>
<text x="153.1" y="212.6">1k</text>
<text x="170.9" y="212.8">33n</text>
<text x="345.4" y="212.7">100n</text>
<text x="61.4" y="226.7">1k</text>
<text x="61.4" y="223.5">R16</text>
<text x="153.1" y="226.7">1k</text>
<text x="153.1" y="223.5">R31</text>
<text x="27" y="239.1">CT5</text>
<text x="27" y="235.8">CN6</text>
<text x="46.6" y="237.8">R15</text>
<text x="79.2" y="237.8">C13</text>
<text x="117.9" y="239.1">CT10</text>
<text x="117.9" y="235.9">CN11</text>
<text x="138.3" y="237.8">R32</text>
<text x="170.9" y="237.8">C18</text>
<text x="46.6" y="240.9">10R0</text>
<text x="79.2" y="241">33n</text>
<text x="138.3" y="240.9">10R0</text>
<text x="170.9" y="241">33n</text>
<text x="46.6" y="255.4">R44</text>
<text x="61.4" y="255.3">R17</text>
<text x="79.2" y="255.4">C38</text>
<text x="138.3" y="255.4">R53</text>
<text x="153.1" y="255.3">R30</text>
<text x="170.9" y="255.4">C45</text>
<text x="46.6" y="258.6">10R0</text>
<text x="61.4" y="258.5">1k</text>
<text x="79.2" y="258.6">33n</text>
<text x="138.3" y="258.6">10R0</text>
<text x="153.1" y="258.5">1k</text>
<text x="170.9" y="258.6">33n</text>
</g>
<g font-size="3.2" fill="#00f">
<text x="90.2" y="45.2">IP1</text>
<text x="181.9" y="45.2">IP6</text>
<text x="318.1" y="48.8">VP</text>
<text x="31.9" y="59.9">2</text>
<text x="123.6" y="59.9">2</text>
<text x="28.4" y="65.2">1</text>
<text x="28.4" y="61.6">2</text>
<text x="31.9" y="63.4">1</text>
<text x="120.2" y="65.2">1</text>
<text x="120.2" y="61.6">2</text>
<text x="123.6" y="63.4">1</text>
<text x="248.9" y="65.2">2</text>
<text x="252.4" y="63.4">2</text>
<text x="248.9" y="68.7">1</text>
<text x="252.4" y="66.9">1</text>
<text x="89.6" y="77">IN1</text>
<text x="181.3" y="77">IN6</text>
<text x="317.5" y="80.5">VN</text>
<text x="90.2" y="91.1">IP2</text>
<text x="181.9" y="91.1">IP7</text>
<text x="28.4" y="107.5">2</text>
<text x="31.9" y="105.7">2</text>
<text x="120.2" y="107.5">2</text>
<text x="123.6" y="105.7">2</text>
<text x="28.4" y="111">1</text>
<text x="31.9" y="109.3">1</text>
<text x="120.2" y="111">1</text>
<text x="123.6" y="109.3">1</text>
<text x="89.6" y="122.8">IN2</text>
<text x="181.3" y="122.8">IN7</text>
<text x="90.2" y="136.9">IP3</text>
<text x="181.9" y="136.9">IP8</text>
<text x="288.8" y="146.3">1</text>
<text x="288.8" y="149.8">2</text>
<text x="292.3" y="148.1">VT</text>
<text x="316.2" y="148.1">IP5</text>
<text x="323" y="149.8">47</text>
<text x="323" y="146.3">48</text>
<text x="352.4" y="149.3">IN5</text>
<text x="353" y="145.8">IP5</text>
<text x="28.4" y="153.4">2</text>
<text x="31.9" y="155.1">1</text>
<text x="31.9" y="151.6">2</text>
<text x="120.2" y="153.4">2</text>
<text x="123.6" y="155.1">1</text>
<text x="123.6" y="151.6">2</text>
<text x="256.5" y="152.8">IN6</text>
<text x="288.8" y="153.4">3</text>
<text x="292.3" y="151.6">VREF</text>
<text x="292.3" y="155.1">IN6</text>
<text x="315.8" y="151.6">IN5</text>
<text x="316.2" y="155.1">IP4</text>
<text x="323" y="153.4">46</text>
<text x="353" y="152.8">IP4</text>
<text x="28.4" y="156.9">1</text>
<text x="120.2" y="156.9">1</text>
<text x="256.5" y="159.9">IN7</text>
<text x="256.5" y="156.4">IP6</text>
<text x="288.8" y="156.9">4</text>
<text x="288.8" y="160.4">5</text>
<text x="292.3" y="158.6">IP6</text>
<text x="315.8" y="158.6">IN4</text>
<text x="323" y="160.4">44</text>
<text x="323" y="156.9">45</text>
<text x="352.4" y="156.4">IN4</text>
<text x="353" y="159.9">IP3</text>
<text x="256.5" y="166.9">IN8</text>
<text x="256.5" y="163.4">IP7</text>
<text x="288.8" y="163.9">6</text>
<text x="288.8" y="167.5">7</text>
<text x="292.3" y="162.2">IN7</text>
<text x="292.3" y="165.7">IP7</text>
<text x="315.8" y="165.7">IN3</text>
<text x="316.2" y="162.2">IP3</text>
<text x="323" y="167.5">42</text>
<text x="323" y="163.9">43</text>
<text x="352.4" y="163.4">IN3</text>
<text x="353" y="166.9">IP2</text>
<text x="89.6" y="168.7">IN3</text>
<text x="181.3" y="168.7">IN8</text>
<text x="256.5" y="174">IN9</text>
<text x="256.5" y="170.5">IP8</text>
<text x="288.8" y="171">8</text>
<text x="292.3" y="169.2">IN8</text>
<text x="292.3" y="172.8">IP8</text>
<text x="315.8" y="172.8">IN2</text>
<text x="316.2" y="169.2">IP2</text>
<text x="323" y="171">41</text>
<text x="352.4" y="170.5">IN2</text>
<text x="353" y="174">IP1</text>
<text x="256.5" y="177.5">IP9</text>
<text x="286.8" y="178">10</text>
<text x="288.8" y="174.5">9</text>
<text x="292.3" y="176.3">IN9</text>
<text x="292.3" y="179.8">IP9</text>
<text x="315.8" y="179.8">IN1</text>
<text x="316.2" y="176.3">IP1</text>
<text x="323" y="178">39</text>
<text x="323" y="174.5">40</text>
<text x="352.4" y="177.5">IN1</text>
<text x="90.2" y="182.8">IP4</text>
<text x="181.9" y="182.8">IP9</text>
<text x="256.5" y="184.6">IP10</text>
<text x="256.5" y="181">IN10</text>
<text x="286.8" y="181.6">11</text>
<text x="286.8" y="185.1">12</text>
<text x="292.3" y="183.3">IN10</text>
<text x="256.5" y="188.1">VN</text>
<text x="256.5" y="191.6">VP</text>
<text x="286.8" y="188.6">13</text>
<text x="292.3" y="186.9">IP10</text>
<text x="292.3" y="190.4">VN</text>
<text x="315.5" y="190.4">SEL</text>
<text x="323" y="188.6">36</text>
<text x="31.9" y="197.4">2</text>
<text x="123.6" y="197.4">2</text>
<text x="286.8" y="195.7">15</text>
<text x="292.3" y="197.4">NRST</text>
<text x="314.8" y="197.4">M10</text>
<text x="323" y="195.7">34</text>
<text x="28.4" y="202.7">1</text>
<text x="28.4" y="199.2">2</text>
<text x="31.9" y="201">1</text>
<text x="120.2" y="202.7">1</text>
<text x="120.2" y="199.2">2</text>
<text x="123.6" y="201">1</text>
<text x="316.8" y="201">M9</text>
<text x="323" y="202.7">32</text>
<text x="323" y="199.2">33</text>
<text x="256.5" y="209.3">MISO1</text>
<text x="256.5" y="205.7">BL_CS#</text>
<text x="286.8" y="206.3">18</text>
<text x="286.8" y="209.8">19</text>
<text x="292.3" y="208">CS</text>
<text x="316.8" y="208">M7</text>
<text x="316.8" y="204.5">M8</text>
<text x="323" y="209.8">30</text>
<text x="323" y="206.3">31</text>
<text x="89.6" y="214.6">IN4</text>
<text x="181.3" y="214.6">IN9</text>
<text x="256.5" y="212.8">MOSI1</text>
<text x="286.8" y="213.3">20</text>
<text x="292.3" y="211.6">TX/SDO</text>
<text x="292.3" y="215.1">RX/SDI</text>
<text x="316.8" y="215.1">M5</text>
<text x="316.8" y="211.6">M6</text>
<text x="323" y="213.3">29</text>
<text x="256.5" y="216.3">SCK1</text>
<text x="256.5" y="219.9">BL_IRQ1</text>
<text x="286.8" y="216.9">21</text>
<text x="286.8" y="220.4">22</text>
<text x="292.3" y="218.6">SCLK</text>
<text x="316.8" y="218.6">M4</text>
<text x="323" y="220.4">27</text>
<text x="323" y="216.9">28</text>
<text x="256.5" y="223.4">BL_IRQ2</text>
<text x="286.8" y="223.9">23</text>
<text x="292.3" y="222.1">_IRQ1</text>
<text x="292.3" y="225.7">_IRQ2</text>
<text x="316.8" y="225.7">M2</text>
<text x="316.8" y="222.1">M3</text>
<text x="323" y="227.4">25</text>
<text x="323" y="223.9">26</text>
<text x="90.2" y="228.7">IP5</text>
<text x="180.3" y="228.7">IP10</text>
<text x="316.8" y="229.2">M1</text>
<text x="28.4" y="245.1">2</text>
<text x="31.9" y="243.3">2</text>
<text x="120.2" y="245.1">2</text>
<text x="123.6" y="243.3">2</text>
<text x="28.4" y="248.6">1</text>
<text x="31.9" y="246.8">1</text>
<text x="120.2" y="248.6">1</text>
<text x="123.6" y="246.8">1</text>
<text x="89.6" y="260.4">IN5</text>
<text x="179.8" y="260.4">IN10</text>
</g>
<g font-size="3.2" fill="#f00">
<text x="312.3" y="183.3">AVDD</text>
<text x="323" y="185.1">37</text>
<text x="323" y="181.6">38</text>
<text x="312" y="186.9">DVDD</text>
<text x="286.8" y="192.2">14</text>
<text x="292.3" y="193.9">VP</text>
<text x="308" y="193.9">DVDD18</text>
<text x="323" y="192.2">35</text>
<text x="286.8" y="227.4">24</text>
<text x="292.3" y="229.2">VPP</text>
</g>
<g font-size="3.2">
<text x="286.8" y="199.2">16</text>
<text x="286.8" y="202.7">17</text>
<text x="292.3" y="201">AGND</text>
<text x="292.3" y="204.5">DGND</text>
</g>
</svg>
